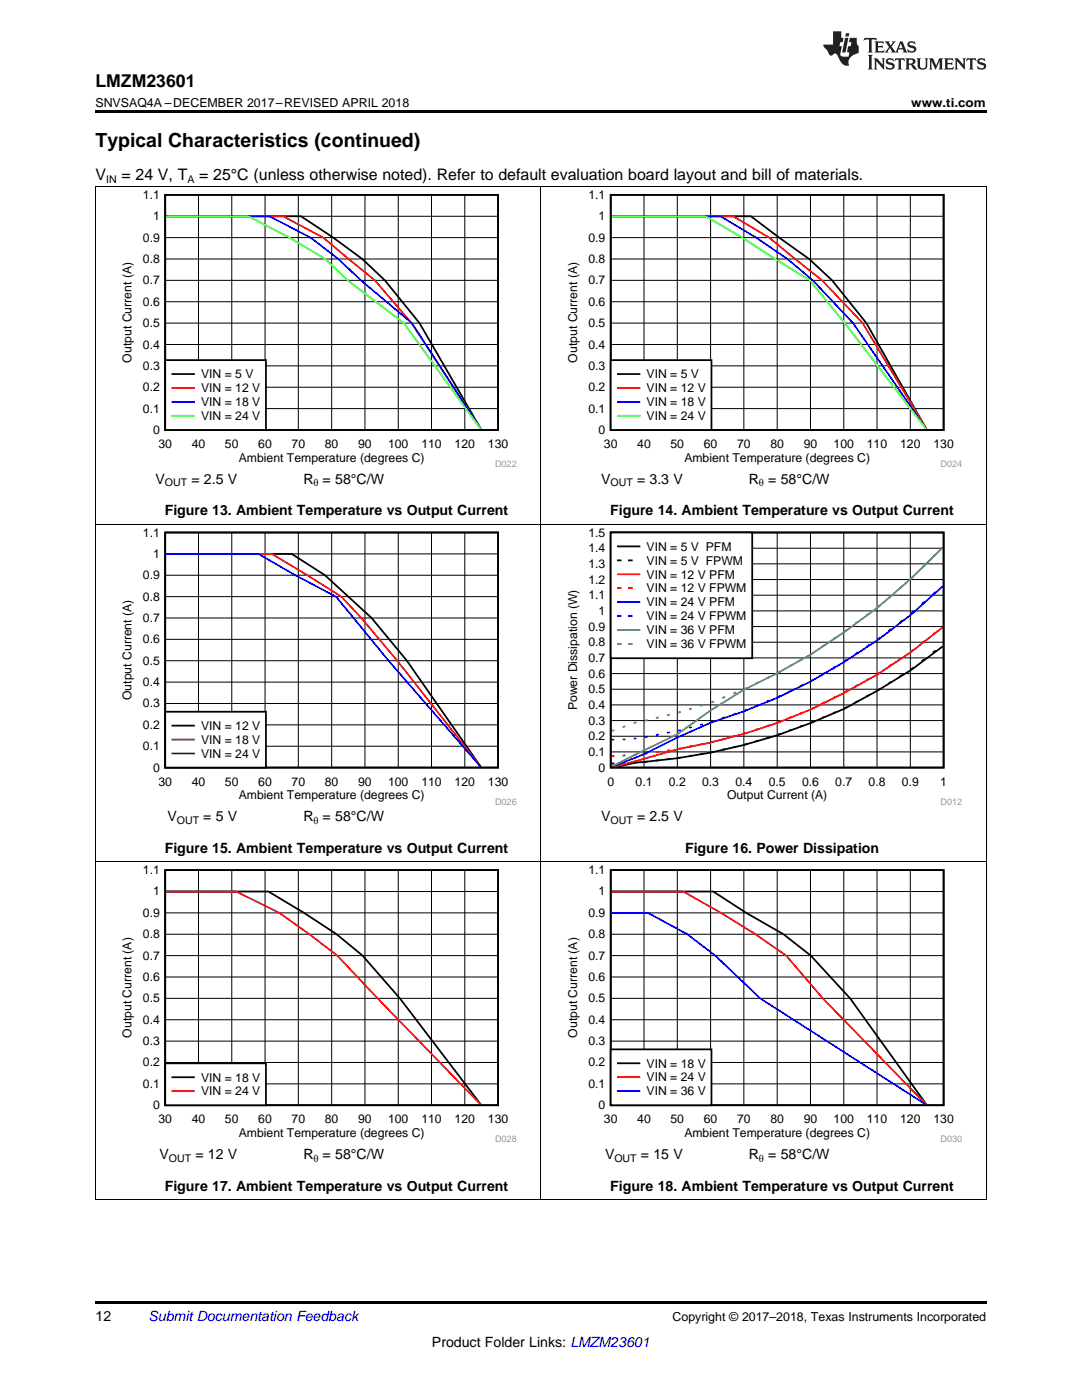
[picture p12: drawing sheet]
<svg xmlns="http://www.w3.org/2000/svg" width="216mm" height="279mm" viewBox="0 0 216 279" stroke-linecap="round" stroke-linejoin="round" font-family="sans-serif">
<path d="M19 259.7h177.8v.5h-177.8z" fill="#000"/>
<path d="M19.1 172v67.4M107.9 172v67.4M196.8 172v67.4M19 239.3h177.8" fill="none" stroke="#000" stroke-width=".2"/>
<path d="M23.9 172.7h79.2v55.3h-79.2z" fill-rule="evenodd" fill="#fff"/>
<path d="M33 173.7h66.4v46.9h-66.4zM33.1 177.9h20.5l7.1 4.3 6.5 4.3 5.1 4.2 7.5 8.5 16.1 21.2" fill="none" stroke="#000" stroke-width=".35"/>
<g fill="none" stroke="#000" stroke-width=".2">
<path d="M33 177.9h66.4M39.6 173.6v47M46.2 173.6v47M52.9 173.6v47M59.5 173.6v47M66.2 173.6v47M72.8 173.6v47M79.5 173.6v47M86.1 173.6v47M92.7 173.6v47M33 199.2h66.4M33 195h66.4"/>
<path d="M33 190.7h66.4M33 186.5h66.4M33 182.2h66.4M33 216.3h66.4M33 212h66.4M33 207.8h66.4M33 203.5h66.4"/>
</g>
<path d="M33.1 177.9h14l8.6 4.3 6 4.3 5.6 4.2 8 8.5 20.6 21.2" fill="none" stroke="#f00" stroke-width=".35"/>
<path d="M33 212.2h20.1v8.4h-20.1z" fill-rule="evenodd" fill="#fff"/>
<path d="M33 212.2h20.1v8.4h-20.1zM34.4 215h4.3" fill="none" stroke="#000" stroke-width=".35"/>
<path d="M34.4 217.8h4.3" fill="none" stroke="#f00" stroke-width=".35"/>
<path d="M112.8 172.7h79.2v55.3h-79.2z" fill-rule="evenodd" fill="#fff"/>
<path d="M121.9 173.7h66.4v46.9h-66.4zM122 177.9h20.3l6.6 4.3 7.4 4.3 5.5 4.2 7.8 8.5 15.2 21.2" fill="none" stroke="#000" stroke-width=".35"/>
<g fill="none" stroke="#000" stroke-width=".2">
<path d="M121.9 177.9h66.4M128.5 173.6v47M135.1 173.6v47M141.8 173.6v47M148.4 173.6v47M155.1 173.6v47M161.7 173.6v47M168.4 173.6v47M175 173.6v47M181.6 173.6v47M121.9 199.2h66.4M121.9 195h66.4"/>
<path d="M121.9 190.7h66.4M121.9 186.5h66.4M121.9 182.2h66.4M121.9 216.3h66.4M121.9 212h66.4M121.9 207.8h66.4M121.9 203.5h66.4"/>
</g>
<path d="M122 177.9h14.3l7.6 4.3 6.9 4.3 6.1 4.2 7.3 8.5 20.6 21.2" fill="none" stroke="#f00" stroke-width=".35"/>
<path d="M122 182.2h7.3l7.8 4.3 5.6 4.2 9 8.5 33 21.2" fill="none" stroke="#00f" stroke-width=".35"/>
<path d="M121.9 209.4h20.1v11.2h-20.1z" fill-rule="evenodd" fill="#fff"/>
<path d="M121.9 209.4h20.1v11.2h-20.1zM123.3 212.2h4.3" fill="none" stroke="#000" stroke-width=".35"/>
<path d="M123.3 215h4.3" fill="none" stroke="#f00" stroke-width=".35"/>
<path d="M123.3 217.8h4.3" fill="none" stroke="#00f" stroke-width=".35"/>
<path d="M19.1 104.6v67.4M107.9 104.6v67.4M196.8 104.6v67.4M19 172h177.8" fill="none" stroke="#000" stroke-width=".2"/>
<path d="M23.9 105.3h79.2v55.4h-79.2z" fill-rule="evenodd" fill="#fff"/>
<path d="M33 106.3h66.4v46.9h-66.4zM33.1 110.5h25.1l6.6 4.3 9.3 8.5 7.1 8.6 14.7 21.1" fill="none" stroke="#000" stroke-width=".35"/>
<g fill="none" stroke="#000" stroke-width=".2">
<path d="M33 119.1h66.4M33 114.8h66.4M33 110.5h66.4M39.6 106.3v46.9M46.2 106.3v46.9M52.9 106.3v46.9M59.5 106.3v46.9M66.2 106.3v46.9M72.8 106.3v46.9M79.5 106.3v46.9M86.1 106.3v46.9M92.7 106.3v46.9"/>
<path d="M33 136.1h66.4M33 131.9h66.4M33 127.6h66.4M33 123.3h66.4M33 148.9h66.4M33 144.7h66.4M33 140.4h66.4"/>
</g>
<path d="M33.1 110.5h21.1l13.9 8.6 4 4.2 7.2 8.6 16.6 21.1" fill="none" stroke="#f00" stroke-width=".35"/>
<path d="M33.1 110.5h18.5l7.3 4.3 8.1 4.3 10.5 12.8 18.4 21.1" fill="none" stroke="#00f" stroke-width=".35"/>
<path d="M33 142h20.1v11.2h-20.1z" fill-rule="evenodd" fill="#fff"/>
<path d="M33 142h20.1v11.2h-20.1zM34.4 144.8h4.3" fill="none" stroke="#000" stroke-width=".35"/>
<path d="M34.4 147.6h4.3" fill="none" stroke="#f00" stroke-width=".35"/>
<path d="M34.4 150.4h4.3" fill="none" stroke="#00f" stroke-width=".35"/>
<path d="M112.8 105.3h79.2v55.4h-79.2z" fill-rule="evenodd" fill="#fff"/>
<g fill="none" stroke="#000" stroke-width=".35">
<path d="M121.9 106.3h66.4v46.9h-66.4zM171.2 139.9l-.5 .3M173.4 138.7l-.5 .3M175.6 137.5l-.5 .3M177.8 136.1l-.5 .3M180.1 134.7l-.6 .3M182.3 133.2l-.6 .4M184.5 131.5l-.6 .5M186.7 129.8l-.6 .4M188.1 129l-6.3 4.7-6.6 4.1-6.7 3.6a117 117 0 0 1-41.7 10.8l-3.7 .8M122 152.4h.6M124.8 152.3h-.6"/>
<path d="M127 152.2h-.5M129.2 152h-.5M131.4 151.7l-.5 .1M133.6 151.5h-.5M135.8 151.2l-.5 .1M138.1 150.8l-.6 .1M140.3 150.4l-.6 .1M142.5 150l-.6 .1M144.7 149.5l-.6 .1M146.9 149l-.6 .1M149.1 148.4l-.5 .2M151.3 147.8l-.5 .2"/>
<path d="M153.5 147.1l-.5 .2M155.7 146.4l-.5 .2M157.9 145.6l-.5 .2M160.2 144.8l-.6 .2M162.4 144l-.6 .2M164.6 143l-.6 .3M166.8 142.1l-.6 .2M169 141.1l-.5 .3"/>
</g>
<g fill="none" stroke="#000" stroke-width=".2">
<path d="M121.9 118.8h66.4M121.9 115.7h66.4M121.9 112.5h66.4M121.9 109.4h66.4M128.5 106.3v46.9M135.1 106.3v46.9M141.8 106.3v46.9M148.4 106.3v46.9M155.1 106.3v46.9M161.7 106.3v46.9M168.4 106.3v46.9M175 106.3v46.9"/>
<path d="M181.6 106.3v46.9M121.9 137.6h66.4M121.9 134.4h66.4M121.9 131.3h66.4M121.9 128.2h66.4M121.9 125h66.4M121.9 121.9h66.4M121.9 150.1h66.4M121.9 146.9h66.4M121.9 143.8h66.4M121.9 140.7h66.4"/>
</g>
<g fill="none" stroke="#f00" stroke-width=".35">
<path d="M166.8 139l-.6 .3M169 137.9l-.5 .3M171.2 136.7l-.5 .3M173.4 135.4l-.5 .3M175.6 134.2l-.5 .3M177.8 132.7l-.5 .4M180.1 131.2l-.6 .4M182.3 129.7l-.6 .4M184.5 127.9l-.6 .5M186.7 126.2l-.6 .4M188.1 125.2a110 110 0 0 1-53 24.3l-12.6 3.5M122 150.9h.6"/>
<path d="M124.8 150.8h-.6M127 150.6l-.5 .1M129.2 150.4h-.5M131.4 150l-.5 .1M133.6 149.7l-.5 .1M135.8 149.3l-.5 .2M138.1 148.9l-.6 .1M140.3 148.5l-.6 .1M142.5 148l-.6 .1M144.7 147.4l-.6 .1M146.9 146.8l-.6 .2M149.1 146.2l-.5 .2"/>
<path d="M151.3 145.5l-.5 .2M153.5 144.7l-.5 .2M155.7 144l-.5 .2M157.9 143.1l-.5 .2M160.2 142.2l-.6 .2M162.4 141.3l-.6 .2M164.6 140.1l-.6 .3"/>
</g>
<g fill="none" stroke="#00f" stroke-width=".35">
<path d="M186.7 118.1l-.6 .5M188.1 117a119.3 119.3 0 0 1-46.3 27.2l-6.7 3a73.8 73.8 0 0 1-11.6 5.3l-1.4 .5M153.5 139.8l-.5 .2M155.7 138.9l-.5 .2M157.9 137.8l-.5 .3M160.2 136.7l-.6 .3M162.4 135.6l-.6 .3M164.6 134.3l-.6 .3M166.8 133l-.6 .3M169 131.6l-.5 .4M171.2 130.2l-.5 .3M173.4 128.7l-.5 .4"/>
<path d="M175.6 127.2l-.5 .4M177.8 125.5l-.5 .4M180.1 123.8l-.6 .4M182.3 122.1l-.6 .5M184.5 120.1l-.6 .5M122 147.6h.6M124.8 147.6h-.6M127 147.4h-.5M129.2 147l-.5 .1M131.4 146.6l-.5 .1M133.6 146.1l-.5 .2M135.8 145.7l-.5 .1"/>
<path d="M138.1 145.1l-.6 .1M140.3 144.5l-.6 .2M142.5 143.9l-.6 .2M144.7 143.1l-.6 .2M146.9 142.4l-.6 .2M149.1 141.6l-.5 .2M151.3 140.7l-.5 .2"/>
</g>
<g fill="none" stroke="#396" stroke-width=".35">
<path d="M177.8 118.9l-.5 .4M180.1 117l-.6 .4M182.3 115l-.6 .5M184.5 112.8l-.6 .5M186.7 110.6l-.6 .6M188.1 109.3a129.5 129.5 0 0 1-39.6 28.3l-6.7 4.2-6.7 4.7-13.1 6.4M142.5 140l-.6 .2M144.7 139.1l-.6 .2M146.9 138.2l-.6 .2M149.1 137.2l-.5 .3M151.3 136.2l-.5 .2M153.5 135.1l-.5 .3"/>
<path d="M155.7 134l-.5 .3M157.9 132.7l-.5 .3M160.2 131.5l-.6 .3M162.4 130.2l-.6 .4M164.6 128.7l-.6 .4M166.8 127.2l-.6 .4M169 125.7l-.5 .4M171.2 124.1l-.5 .4M173.4 122.4l-.5 .5M175.6 120.8l-.5 .4M122.6 145.7l-.6 .1M124.8 144.9l-.6 .2"/>
<path d="M127 144.1l-.5 .2M129.2 143.7l-.5 .1M131.4 143.2l-.5 .1M133.6 142.6l-.5 .2M135.8 142.1l-.5 .1M138.1 141.4l-.6 .2M140.3 140.7l-.6 .2"/>
</g>
<path d="M121.9 106.3h28.2v25.1h-28.2z" fill-rule="evenodd" fill="#fff"/>
<path d="M121.9 106.3h28.2v25.1h-28.2zM123.3 109h4.3M123.3 111.8h.5M125.5 111.8h.6" fill="none" stroke="#000" stroke-width=".35"/>
<path d="M123.3 114.6h4.3M123.3 117.4h.5M125.5 117.4h.6" fill="none" stroke="#f00" stroke-width=".35"/>
<path d="M123.3 120.2h4.3M123.3 122.9h.5M125.5 122.9h.6" fill="none" stroke="#00f" stroke-width=".35"/>
<path d="M123.3 125.7h4.3M123.3 128.5h.5M125.5 128.5h.6" fill="none" stroke="#396" stroke-width=".35"/>
<path d="M19.1 37.3v67.3M107.9 37.3v67.3M196.8 37.3v67.3M19 104.6h177.8" fill="none" stroke="#000" stroke-width=".2"/>
<path d="M23.9 37.9h79.2v55.4h-79.2z" fill-rule="evenodd" fill="#fff"/>
<path d="M33 38.9h66.4v46.9h-66.4zM33.1 43.2h27l6.4 4.2 5.8 4.3 4.5 4.3 6.9 8.5 12.3 21.1" fill="none" stroke="#000" stroke-width=".35"/>
<g fill="none" stroke="#000" stroke-width=".2">
<path d="M39.6 38.9v46.9M46.2 38.9v46.9M52.9 38.9v46.9M59.5 38.9v46.9M66.2 38.9v46.9M72.8 38.9v46.9M79.5 38.9v46.9M86.1 38.9v46.9M92.7 38.9v46.9M33 56h66.4M33 51.7h66.4M33 47.4h66.4"/>
<path d="M33 43.2h66.4M33 77.3h66.4M33 73h66.4M33 68.8h66.4M33 64.5h66.4M33 60.2h66.4M33 81.5h66.4"/>
</g>
<path d="M33.1 43.2h23.4l8 4.2 10.3 8.6 7.3 8.5 13.8 21.1" fill="none" stroke="#f00" stroke-width=".35"/>
<path d="M33.1 43.2h20.7l8.2 4.2 5.5 4.3 4.5 4.3 10.2 8.5 13.7 21.1" fill="none" stroke="#00f" stroke-width=".35"/>
<path d="M33.1 43.2h16.5l8.1 4.2 7.2 4.3 4.5 4.3 11.2 8.5 15.3 21.1" fill="none" stroke="#0f0" stroke-width=".35"/>
<path d="M33 71.9h20.1v13.9h-20.1z" fill-rule="evenodd" fill="#fff"/>
<path d="M33 71.9h20.1v13.9h-20.1zM34.4 74.6h4.3" fill="none" stroke="#000" stroke-width=".35"/>
<path d="M34.4 77.4h4.3" fill="none" stroke="#f00" stroke-width=".35"/>
<path d="M34.4 80.2h4.3" fill="none" stroke="#00f" stroke-width=".35"/>
<path d="M34.4 83h4.3" fill="none" stroke="#0f0" stroke-width=".35"/>
<path d="M112.8 37.9h79.2v55.4h-79.2z" fill-rule="evenodd" fill="#fff"/>
<path d="M121.9 38.9h66.4v46.9h-66.4zM122 43.2h27.8l5.7 4.2 6 4.3 4.5 4.3 6.9 8.5 12 21.1" fill="none" stroke="#000" stroke-width=".35"/>
<g fill="none" stroke="#000" stroke-width=".2">
<path d="M128.5 38.9v46.9M135.1 38.9v46.9M141.8 38.9v46.9M148.4 38.9v46.9M155.1 38.9v46.9M161.7 38.9v46.9M168.4 38.9v46.9M175 38.9v46.9M181.6 38.9v46.9M121.9 56h66.4M121.9 51.7h66.4M121.9 47.4h66.4"/>
<path d="M121.9 43.2h66.4M121.9 77.3h66.4M121.9 73h66.4M121.9 68.8h66.4M121.9 64.5h66.4M121.9 60.2h66.4M121.9 81.5h66.4"/>
</g>
<path d="M122 43.2h24.3l7.2 4.2 10.5 8.6 8.1 8.5 12.8 21.1" fill="none" stroke="#f00" stroke-width=".35"/>
<path d="M122 43.2h21.8l7.1 4.2 6.2 4.3 5.1 4.3 8 8.5 14.6 21.1" fill="none" stroke="#00f" stroke-width=".35"/>
<path d="M122 43.2h18.8l7.3 4.2 13.5 8.6 7 8.5 16.2 21.1" fill="none" stroke="#0f0" stroke-width=".35"/>
<path d="M121.9 71.9h20.1v13.9h-20.1z" fill-rule="evenodd" fill="#fff"/>
<path d="M121.9 71.9h20.1v13.9h-20.1zM123.3 74.6h4.3" fill="none" stroke="#000" stroke-width=".35"/>
<path d="M123.3 77.4h4.3" fill="none" stroke="#f00" stroke-width=".35"/>
<path d="M123.3 80.2h4.3" fill="none" stroke="#00f" stroke-width=".35"/>
<path d="M123.3 83h4.3" fill="none" stroke="#0f0" stroke-width=".35"/>
<path d="M19 37.2h177.8" fill="none" stroke="#000" stroke-width=".2"/>
<path d="M19 22h177.8v.5h-177.8z" fill="#000"/>
<g fill="#231f20">
<path d="M172.5 7.6l-.1 .5 .4-.2h.6v.1v2.1l-.2 .4h.9l-.2-.4v-2.1l.1-.1h.5l.5 .2-.2-.5zM174.5 8.3l.2 .3v1.5l-.2 .4h1.8l.2-.6a1.04 1.04 0 0 1-1.3 .2v-.7h.6l.3 .2v-.6l-.3 .2h-.6v-.6l.8-.1 .4 .3-.2-.5zM176.5 8.3l.9 1.1-.9 1.1h.8l-.2-.2 .4-.7 .5 .7-.2 .2h1.5l-.2-.2 .2-.4h.9l.1 .4-.2 .2h1l-.3-.3-.7-1.9h-.5l-.9 2-.8-1 .9-1h-.8l.1 .3-.4 .5-.3-.6 .1-.2zM179.7 8.6l.4 1h-.7zM181.3 8.4a.63 .63 0 0 0-.2 .7 .63 .63 0 0 0 .6 .4l.6 .2 .1 .2a.75 .75 0 0 1-.7 .4 .75 .75 0 0 1-.6-.5l.1 .7 .1-.1a1.11 1.11 0 0 0 1.5-.6 1.13 1.13 0 0 0-1.2-.8l-.1-.4a1.04 1.04 0 0 1 1.2 .2l-.2-.5-.2 .1-.4-.2zM173.2 10.9l.2 .4v2.2l-.2 .4h1l-.3-.4v-2.2l.3-.4zM174.3 11.6l.3 .4v1.5l-.3 .4h.8l-.2-.4v-1.3l1.5 1.7v-1.9l.2-.4h-.7l.2 .4v.9l-1.1-1.3zM177 11.8a.62 .62 0 0 0-.2 .7 .62 .62 0 0 0 .6 .4l.6 .1 .1 .3a.76 .76 0 0 1-.7 .3 .76 .76 0 0 1-.7-.4l.2 .7 .1-.1a1.11 1.11 0 0 0 1.5-.6 1.13 1.13 0 0 0-1.2-.8l-.1-.4a1.04 1.04 0 0 1 1.2 .2l-.2-.6-.2 .1-.5-.1zM178.7 11.6l-.2 .6a.61 .61 0 0 1 .8-.3v1.6l-.2 .4h.9l-.2-.4v-1.6a.63 .63 0 0 1 .7 .3l-.1-.6zM180.6 11.6l.3 .4v1.5l-.3 .4h1l-.2-.2-.1-.8 .6 .2a.76 .76 0 0 0 1.2 .7l-1-1a.58 .58 0 0 0 .6-.5 .58 .58 0 0 0-.5-.6zM181.4 11.9h.1a.45 .45 0 0 1 .5 .1 .45 .45 0 0 1 .1 .5l-.8 .2zM182.9 11.6l.2 .2a2.17 2.17 0 0 0 .3 1.9 .99 .99 0 0 0 1.6-.6v-1.1l.2-.4h-.7l.2 .2a1.92 1.92 0 0 1-.2 1.8 .6 .6 0 0 1-.9-.5v-1.1l.2-.4zM185.4 11.6l.2 .4v1.5l-.2 .4h.7l-.2-.4v-1.4l.8 1.8 .8-1.8v1.4l-.2 .4h.9l-.2-.4v-1.5l.2-.4h-.8l-.6 1.5-.6-1.5zM188.4 11.6l.2 .4v1.5l-.2 .4h1.8l.1-.6a1.04 1.04 0 0 1-1.2 .1v-.6h.5l.4 .2v-.6l-.4 .2h-.5v-.7h.8l.3 .3-.1-.6zM190.5 11.6l.2 .4v1.5l-.2 .4h.7l-.2-.4v-1.3l1.5 1.7v-1.9l.2-.4h-.7l.2 .4v.9l-1.1-1.3zM192.9 11.6l-.1 .6a.61 .61 0 0 1 .7-.3l.1 1.6-.3 .4h1l-.3-.4 .1-1.6a.63 .63 0 0 1 .7 .3l-.1-.6zM195.2 11.8a.62 .62 0 0 0-.2 .7 .62 .62 0 0 0 .6 .4l.6 .1 .1 .3a.76 .76 0 0 1-.7 .3 .76 .76 0 0 1-.6-.4l.1 .7 .1-.1a1.11 1.11 0 0 0 1.6-.6 1.13 1.13 0 0 0-1.3-.8l-.1-.4a1.04 1.04 0 0 1 1.2 .2l-.1-.6-.2 .1-.5-.1z"/>
<path d="M166.2 6.3v2.6h-1.9v.4l.8 .9a.91 .91 0 0 0 1 .8 .56 .56 0 0 1 .5-.3 .56 .56 0 0 1 .5 .3l.4 .8a1.53 1.53 0 0 0 1.9 1.2 1.54 1.54 0 0 1 1-2.1l.9-.3v-1.4a1.52 1.52 0 0 1-.4-1.6h-1.3l-.2 .8h.5l-.2 .8h-.5l-.1 1v.2l.4 .1-.2 .8a1.93 1.93 0 0 1-1.6-.3l.3-1.8h-.5l.2-.8h.4l.2-.8h-.4v-1.3zM168.6 7.6l-.6 2.9h.7l.6-2.9zM168.8 6.6l-.1 .7h.6l.2-.7z"/>
</g>
<text font-size="3.9" x="19" y="29.3">Typical Characteristics (continued)</text>
<text font-size="3.5" x="19" y="17.3">LMZM23601</text>
<g font-size="3.2">
<text x="19" y="36">V</text>
<text x="24.2" y="36">= 24 V, T</text>
<text x="39.8" y="36">= 25°C (unless otherwise noted). Refer to default evaluation board layout and bill of materials.</text>
</g>
<g font-size="2.8">
<text x="31" y="96.5">V</text>
<text x="38.2" y="96.5">= 2.5 V</text>
<text x="60.5" y="96.5">R = 58°C/W</text>
<text x="119.9" y="96.5">V</text>
<text x="127.1" y="96.5">= 3.3 V</text>
<text x="149.4" y="96.5">R = 58°C/W</text>
<text x="32.9" y="102.9">Figure 13. Ambient Temperature vs Output Current</text>
<text x="121.8" y="102.9">Figure 14. Ambient Temperature vs Output Current</text>
<text x="33.4" y="163.9">V</text>
<text x="40.6" y="163.9">= 5 V</text>
<text x="60.5" y="163.9">R = 58°C/W</text>
<text x="119.9" y="163.9">V</text>
<text x="127.1" y="163.9">= 2.5 V</text>
<text x="32.9" y="170.3">Figure 15. Ambient Temperature vs Output Current</text>
<text x="136.7" y="170.3">Figure 16. Power Dissipation</text>
<text x="31.8" y="231.3">V</text>
<text x="39" y="231.3">= 12 V</text>
<text x="60.5" y="231.3">R = 58°C/W</text>
<text x="120.7" y="231.3">V</text>
<text x="127.9" y="231.3">= 15 V</text>
<text x="149.4" y="231.3">R = 58°C/W</text>
<text x="32.9" y="237.6">Figure 17. Ambient Temperature vs Output Current</text>
<text x="121.8" y="237.6">Figure 18. Ambient Temperature vs Output Current</text>
<text x="19" y="263.6">12</text>
<text x="86.2" y="268.9">Product Folder Links: LMZM23601</text>
</g>
<text font-size="2.8" fill="#0000c8" x="29.6" y="263.6">Submit Documentation Feedback</text>
<g font-size="2.5">
<text x="19" y="21.4">SNVSAQ4A –DECEMBER 2017–REVISED APRIL 2018</text>
<text x="181.8" y="21.4">www.ti.com</text>
<text x="134.2" y="263.6">Copyright © 2017–2018, Texas Instruments Incorporated</text>
</g>
<g font-size="2.4">
<text x="28.5" y="39.7">1.1</text>
<text x="117.4" y="39.7">1.1</text>
<text x="30.5" y="44">1</text>
<text x="119.4" y="44">1</text>
<text x="28.5" y="52.5">0.8</text>
<text x="28.5" y="48.2">0.9</text>
<text x="117.4" y="52.5">0.8</text>
<text x="117.4" y="48.2">0.9</text>
<text x="28.5" y="56.8">0.7</text>
<text x="117.4" y="56.8">0.7</text>
<text x="28.5" y="65.3">0.5</text>
<text x="28.5" y="61">0.6</text>
<text x="117.4" y="65.3">0.5</text>
<text x="117.4" y="61">0.6</text>
<text x="28.5" y="69.6">0.4</text>
<text x="117.4" y="69.6">0.4</text>
<text x="26.2" y="72.3" transform="rotate(-90 26.2 72.3)">Output Current (A)</text>
<text x="28.5" y="73.8">0.3</text>
<text x="40.1" y="75.5">VIN = 5 V</text>
<text x="115.1" y="72.3" transform="rotate(-90 115.1 72.3)">Output Current (A)</text>
<text x="117.4" y="73.8">0.3</text>
<text x="129" y="75.5">VIN = 5 V</text>
<text x="28.5" y="82.3">0.1</text>
<text x="28.5" y="78.1">0.2</text>
<text x="40.1" y="78.3">VIN = 12 V</text>
<text x="40.1" y="81.1">VIN = 18 V</text>
<text x="40.1" y="83.8">VIN = 24 V</text>
<text x="117.4" y="82.3">0.1</text>
<text x="117.4" y="78.1">0.2</text>
<text x="129" y="78.3">VIN = 12 V</text>
<text x="129" y="81.1">VIN = 18 V</text>
<text x="129" y="83.8">VIN = 24 V</text>
<text x="30.5" y="86.6">0</text>
<text x="31.6" y="89.4">30</text>
<text x="38.3" y="89.4">40</text>
<text x="44.9" y="89.4">50</text>
<text x="51.5" y="89.4">60</text>
<text x="58.2" y="89.4">70</text>
<text x="64.8" y="89.4">80</text>
<text x="71.5" y="89.4">90</text>
<text x="77.4" y="89.4">100</text>
<text x="84.1" y="89.4">110</text>
<text x="90.7" y="89.4">120</text>
<text x="97.4" y="89.4">130</text>
<text x="119.4" y="86.6">0</text>
<text x="120.5" y="89.4">30</text>
<text x="127.2" y="89.4">40</text>
<text x="133.8" y="89.4">50</text>
<text x="140.4" y="89.4">60</text>
<text x="147.1" y="89.4">70</text>
<text x="153.7" y="89.4">80</text>
<text x="160.4" y="89.4">90</text>
<text x="166.3" y="89.4">100</text>
<text x="173" y="89.4">110</text>
<text x="179.6" y="89.4">120</text>
<text x="186.3" y="89.4">130</text>
<text x="47.7" y="92.2">Ambient Temperature (degrees C)</text>
<text x="136.6" y="92.2">Ambient Temperature (degrees C)</text>
<text x="28.5" y="107.1">1.1</text>
<text x="117.4" y="107.1">1.5</text>
<text x="30.5" y="111.3">1</text>
<text x="117.4" y="113.3">1.3</text>
<text x="117.4" y="110.2">1.4</text>
<text x="129" y="109.9">VIN = 5 V PFM</text>
<text x="129" y="112.7">VIN = 5 V FPWM</text>
<text x="28.5" y="119.9">0.8</text>
<text x="28.5" y="115.6">0.9</text>
<text x="117.4" y="119.6">1.1</text>
<text x="117.4" y="116.5">1.2</text>
<text x="129" y="115.5">VIN = 12 V PFM</text>
<text x="129" y="118.2">VIN = 12 V FPWM</text>
<text x="28.5" y="124.1">0.7</text>
<text x="117.4" y="125.8">0.9</text>
<text x="119.4" y="122.7">1</text>
<text x="129" y="121">VIN = 24 V PFM</text>
<text x="129" y="123.8">VIN = 24 V FPWM</text>
<text x="28.5" y="128.4">0.6</text>
<text x="117.4" y="129">0.8</text>
<text x="129" y="126.6">VIN = 36 V PFM</text>
<text x="129" y="129.4">VIN = 36 V FPWM</text>
<text x="28.5" y="136.9">0.4</text>
<text x="28.5" y="132.7">0.5</text>
<text x="117.4" y="135.2">0.6</text>
<text x="117.4" y="132.1">0.7</text>
<text x="26.2" y="139.7" transform="rotate(-90 26.2 139.7)">Output Current (A)</text>
<text x="28.5" y="141.2">0.3</text>
<text x="115.1" y="141.8" transform="rotate(-90 115.1 141.8)">Power Dissipation (W)</text>
<text x="117.4" y="141.5">0.4</text>
<text x="117.4" y="138.3">0.5</text>
<text x="28.5" y="149.7">0.1</text>
<text x="28.5" y="145.5">0.2</text>
<text x="40.1" y="145.7">VIN = 12 V</text>
<text x="40.1" y="148.5">VIN = 18 V</text>
<text x="117.4" y="147.7">0.2</text>
<text x="117.4" y="144.6">0.3</text>
<text x="30.5" y="154">0</text>
<text x="40.1" y="151.2">VIN = 24 V</text>
<text x="117.4" y="150.9">0.1</text>
<text x="119.4" y="154">0</text>
<text x="31.6" y="156.8">30</text>
<text x="38.3" y="156.8">40</text>
<text x="44.9" y="156.8">50</text>
<text x="47.7" y="159.5">Ambient Temperature (degrees C)</text>
<text x="51.5" y="156.8">60</text>
<text x="58.2" y="156.8">70</text>
<text x="64.8" y="156.8">80</text>
<text x="71.5" y="156.8">90</text>
<text x="77.4" y="156.8">100</text>
<text x="84.1" y="156.8">110</text>
<text x="90.7" y="156.8">120</text>
<text x="97.4" y="156.8">130</text>
<text x="121.2" y="156.8">0</text>
<text x="126.8" y="156.8">0.1</text>
<text x="133.5" y="156.8">0.2</text>
<text x="140.1" y="156.8">0.3</text>
<text x="145.1" y="159.5">Output Current (A)</text>
<text x="146.7" y="156.8">0.4</text>
<text x="153.4" y="156.8">0.5</text>
<text x="160" y="156.8">0.6</text>
<text x="166.7" y="156.8">0.7</text>
<text x="173.3" y="156.8">0.8</text>
<text x="180" y="156.8">0.9</text>
<text x="187.6" y="156.8">1</text>
<text x="28.5" y="174.5">1.1</text>
<text x="30.5" y="178.7">1</text>
<text x="117.4" y="174.5">1.1</text>
<text x="119.4" y="178.7">1</text>
<text x="28.5" y="183">0.9</text>
<text x="117.4" y="183">0.9</text>
<text x="28.5" y="191.5">0.7</text>
<text x="28.5" y="187.2">0.8</text>
<text x="117.4" y="191.5">0.7</text>
<text x="117.4" y="187.2">0.8</text>
<text x="28.5" y="195.8">0.6</text>
<text x="117.4" y="195.8">0.6</text>
<text x="28.5" y="200">0.5</text>
<text x="117.4" y="200">0.5</text>
<text x="26.2" y="207.1" transform="rotate(-90 26.2 207.1)">Output Current (A)</text>
<text x="28.5" y="208.6">0.3</text>
<text x="28.5" y="204.3">0.4</text>
<text x="115.1" y="207.1" transform="rotate(-90 115.1 207.1)">Output Current (A)</text>
<text x="117.4" y="208.6">0.3</text>
<text x="117.4" y="204.3">0.4</text>
<text x="28.5" y="212.8">0.2</text>
<text x="40.1" y="215.8">VIN = 18 V</text>
<text x="117.4" y="212.8">0.2</text>
<text x="129" y="213.1">VIN = 18 V</text>
<text x="129" y="215.8">VIN = 24 V</text>
<text x="28.5" y="217.1">0.1</text>
<text x="30.5" y="221.4">0</text>
<text x="40.1" y="218.6">VIN = 24 V</text>
<text x="117.4" y="217.1">0.1</text>
<text x="119.4" y="221.4">0</text>
<text x="129" y="218.6">VIN = 36 V</text>
<text x="31.6" y="224.1">30</text>
<text x="38.3" y="224.1">40</text>
<text x="44.9" y="224.1">50</text>
<text x="47.7" y="226.9">Ambient Temperature (degrees C)</text>
<text x="51.5" y="224.1">60</text>
<text x="58.2" y="224.1">70</text>
<text x="64.8" y="224.1">80</text>
<text x="71.5" y="224.1">90</text>
<text x="77.4" y="224.1">100</text>
<text x="84.1" y="224.1">110</text>
<text x="90.7" y="224.1">120</text>
<text x="97.4" y="224.1">130</text>
<text x="120.5" y="224.1">30</text>
<text x="127.2" y="224.1">40</text>
<text x="133.8" y="224.1">50</text>
<text x="136.6" y="226.9">Ambient Temperature (degrees C)</text>
<text x="140.4" y="224.1">60</text>
<text x="147.1" y="224.1">70</text>
<text x="153.7" y="224.1">80</text>
<text x="160.4" y="224.1">90</text>
<text x="166.3" y="224.1">100</text>
<text x="173" y="224.1">110</text>
<text x="179.6" y="224.1">120</text>
<text x="186.3" y="224.1">130</text>
</g>
<g font-size="2.1">
<text x="21.2" y="36.6">IN</text>
<text x="37.4" y="36.6">A</text>
<text x="32.9" y="97.1">OUT</text>
<text x="62.5" y="97.1">θ</text>
<text x="121.8" y="97.1">OUT</text>
<text x="151.4" y="97.1">θ</text>
<text x="35.3" y="164.5">OUT</text>
<text x="62.5" y="164.5">θ</text>
<text x="121.8" y="164.5">OUT</text>
<text x="33.7" y="231.8">OUT</text>
<text x="62.5" y="231.8">θ</text>
<text x="122.6" y="231.8">OUT</text>
<text x="151.4" y="231.8">θ</text>
</g>
<g font-size="1.8" fill="#999">
<text x="98.8" y="93.2">D022</text>
<text x="187.7" y="93.2">D024</text>
<text x="98.8" y="160.6">D026</text>
<text x="187.7" y="160.6">D012</text>
<text x="98.8" y="228">D028</text>
<text x="187.7" y="228">D030</text>
</g>
</svg>
